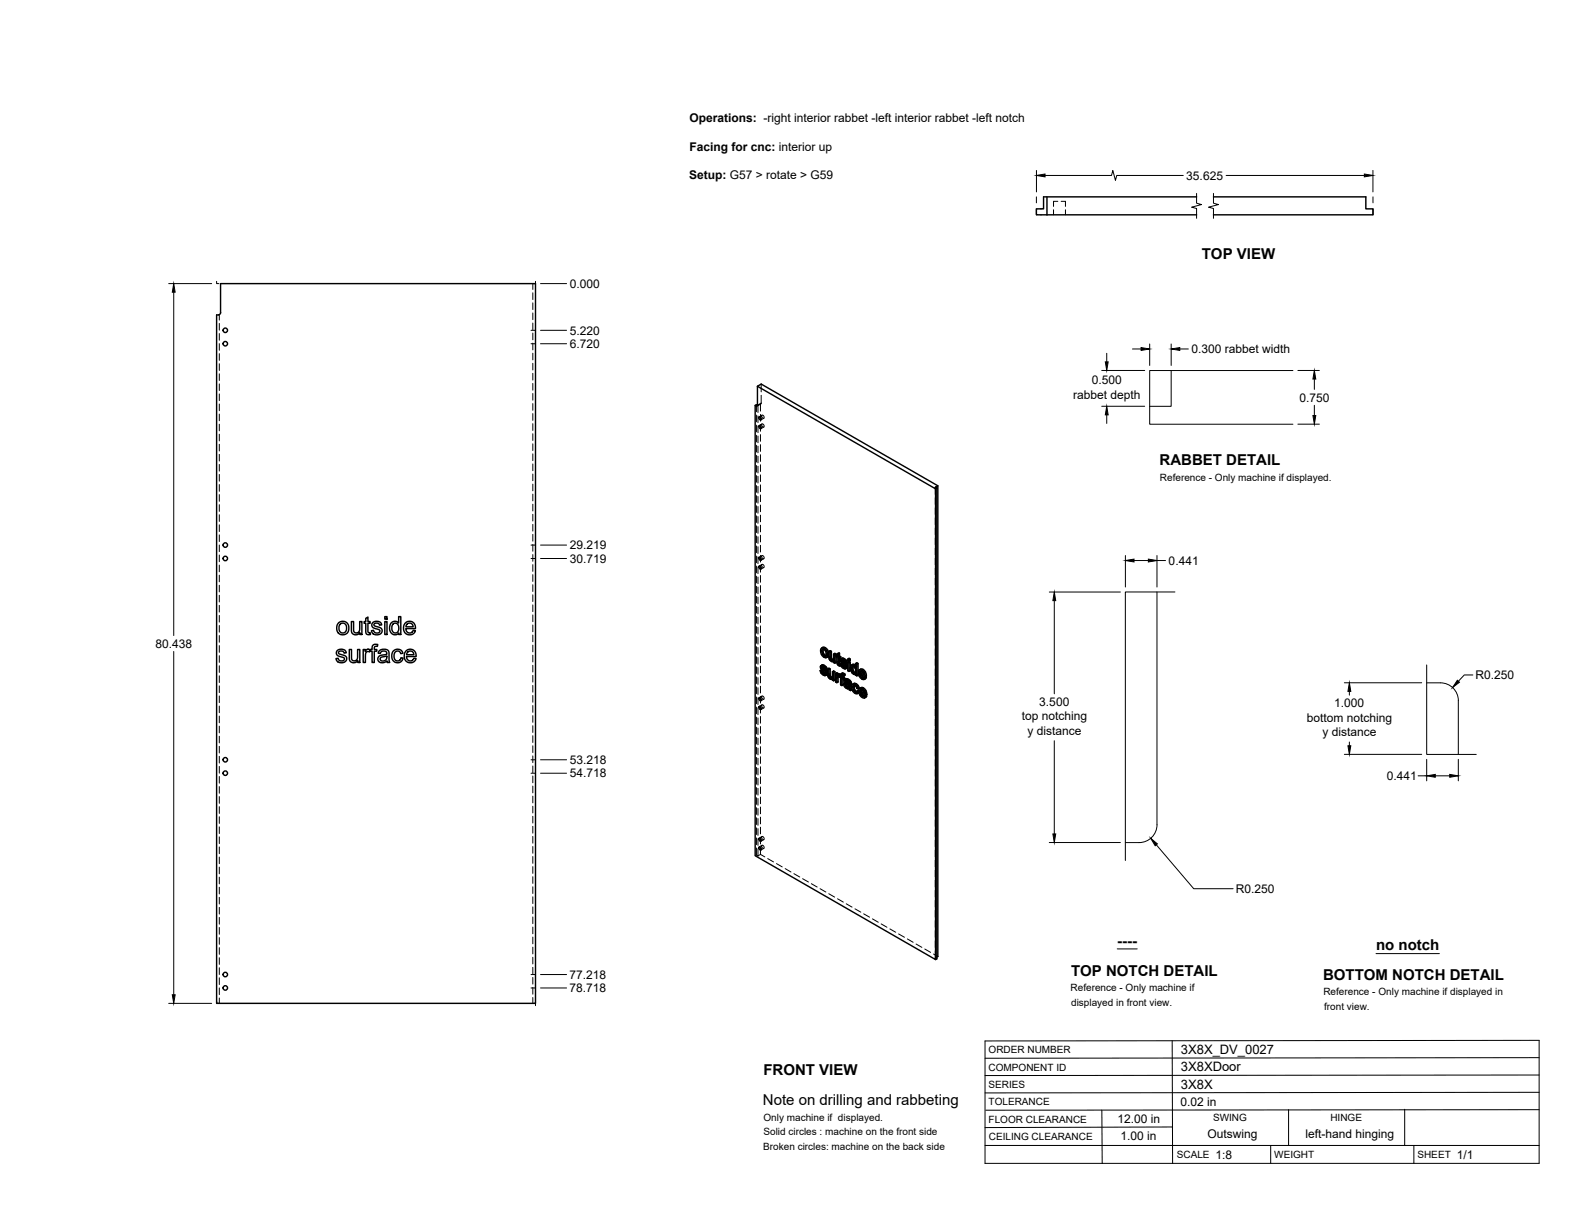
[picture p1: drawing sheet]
<svg xmlns="http://www.w3.org/2000/svg" width="559mm" height="432mm" viewBox="0 0 559 432" stroke-linecap="round" stroke-linejoin="round" font-family="sans-serif">
<!-- layer: Visible -->
<g fill="none" stroke="#000" stroke-width=".51">
<path d="M371.5 69.9v6.3M371.5 76.2h53M424.5 69.9h-54.3v4.2h-2.5v2.1h3.8M430.5 69.9h54.1v4.2h2.5v2.1h-56.6M77.5 111.7l.5-.2 .3-.6v-10.3h111.7v255.4h-113.1v-244.3h.6M268.7 137.1v6.7l-.3-.2-.5 .2 .4 .3M268.7 137.1l1.4-.8 62.6 36.1v167l-.3 .2M268.7 137.1l63.2 36.3 .5-.2-.6-.3 .9-.5M267.9 143.8v159.8l64 36.9v-167.1M268.7 143.8l-.4 .2M269.3 148l.6 .1 .2 .8-.7-.2zM269.3 151.1l.6 .1 .2 .8-.7-.1z"/>
<path d="M332.4 173.2v167l-.5 .3M269.3 197.8l.6 .1 .2 .8-.7-.1zM129.8 219.4l.7-.5v1.6h.8v.6h-.8v2.9l.3 .5h.5l.1 .6a1.14 1.14 0 0 1-1.3-.1 1.14 1.14 0 0 1-.3-1.2v-2.7h-.6v-.6h.6zM136.5 218.8h.8v.9h-.8zM269.3 200.9l.6 .2 .2 .7-.7-.1zM119.7 230.8l.8-.4a1.7 1.7 0 0 1 2.4 1.2l-.8 .1a.93 .93 0 0 0-1-.9 .93 .93 0 0 0-.9 1.1l1 .4a1.53 1.53 0 0 1 1.8 1.8 2.03 2.03 0 0 1-2.1 1.1 2.03 2.03 0 0 1-1.7-1.5l.8-.1a1.08 1.08 0 0 0 1.1 1 1.08 1.08 0 0 0 1-1.1l-.4-.3a2.45 2.45 0 0 1-2.3-1.2zM120.2 220.9l.8-.4a2.33 2.33 0 0 1 2.8 2.8 2.33 2.33 0 0 1-3.7 1.3 2.95 2.95 0 0 1 .1-3.7zM120.6 221.5l.7-.4a1.73 1.73 0 0 1 1.7 1.8 1.73 1.73 0 0 1-1.7 1.7l-.3-.2a2.18 2.18 0 0 1-.4-2.9zM123.9 230.4h.8v2.6a1.14 1.14 0 0 0 1.2 1.5 1.14 1.14 0 0 0 1-1.6v-2.5h.8v4.7h-.7v-.7a1.64 1.64 0 0 1-2 .7 1.64 1.64 0 0 1-1.1-1.8zM124.7 220.5h.8v2.6a1.14 1.14 0 0 0 1.1 1.5 1.14 1.14 0 0 0 1-1.6v-2.5h.8v4.6h-.7v-.6a1.64 1.64 0 0 1-2 .7 1.64 1.64 0 0 1-1-1.8zM128.9 230.4h.7v.7a1.1 1.1 0 0 1 1.7-.5l.7-.2v-.4a1.33 1.33 0 0 1 .6-1.3 1.33 1.33 0 0 1 1.4 0l-.1 .6a.73 .73 0 0 0-1.1 .7v.4h.9v.7h-.9v4h-.8v-4h-.7v-.4l-.2 .6a.93 .93 0 0 0-1.1 0 .93 .93 0 0 0-.3 1l-.1 2.8h-.7zM132.2 221l.9-.5a1.7 1.7 0 0 1 2.3 1.2l-.7 .1a.96 .96 0 0 0-1-.8 .96 .96 0 0 0-.9 .9l.9 .5a1.5 1.5 0 0 1 1.8 1.9 2.03 2.03 0 0 1-2 1 2.03 2.03 0 0 1-1.7-1.5l.7-.2a1.08 1.08 0 0 0 1.2 1 1.08 1.08 0 0 0 1-1l-.4-.3a2.19 2.19 0 0 1-2.4-1.4z"/>
<path d="M134.5 231a2.17 2.17 0 0 1 3.5 .4l.3 3.7h-.8l-.2-.6a1.78 1.78 0 0 1-1.9 .7 1.78 1.78 0 0 1-1.4-1.6l.1-.2a1.76 1.76 0 0 1 1.7-1l.4-.1a.7 .7 0 0 0 1-.5 .7 .7 0 0 0-.8-.8 1.12 1.12 0 0 0-1.5 .9l-.7-.1zM135.1 233.3l2.1-.6a1.28 1.28 0 0 1-.7 1.7 1.28 1.28 0 0 1-1.6-.7zM136.5 220.5h.8v4.6h-.8zM138.8 221a1.73 1.73 0 0 1 2.6 .1v-2.3h.8v6.3h-.7v-.5l-.7 .5a2.21 2.21 0 0 1-2.3-.8 2.21 2.21 0 0 1-.2-2.4zM139.4 221.5l.5-.4a1.8 1.8 0 0 1 1.6 1.3 1.8 1.8 0 0 1-.6 2l-.2 .1a1.76 1.76 0 0 1-1.7-1 1.76 1.76 0 0 1 .4-2zM139.6 231l.1-.1a1.94 1.94 0 0 1 3.2 .9l-.7 .1a1.29 1.29 0 0 0-1.7-.8 1.29 1.29 0 0 0-.7 1.8l.2 .8a1.17 1.17 0 0 0 1.2 .8 1.17 1.17 0 0 0 1-1.1l.8 .1-.3 .9a2.17 2.17 0 0 1-2.9 .4 2.17 2.17 0 0 1-.7-2.9zM143.8 221.1a2.14 2.14 0 0 1 2.5-.4 2.14 2.14 0 0 1 1.1 2.3h-3.4l.1 .7a1.3 1.3 0 0 0 1.3 .9 1.3 1.3 0 0 0 1.2-.9l.8 .1-.3 .6a2.32 2.32 0 0 1-3.2 .3 2.32 2.32 0 0 1-.4-3.2zM144 231a2.13 2.13 0 0 1 2.6-.4 2.13 2.13 0 0 1 1 2.3h-3.4l.2 .7a1.29 1.29 0 0 0 1.2 .9 1.29 1.29 0 0 0 1.2-.9l.8 .1-.3 .6a2.32 2.32 0 0 1-3.2 .3 2.32 2.32 0 0 1-.4-3.2zM144.4 221.4l1.3-.3a1.23 1.23 0 0 1 .9 1.3h-2.6zM144.7 231.4l.6-.4 .8 .1 .6 .5 .1 .7h-2.5zM291 237.9l.8 1.4 .7 .4 .5-.1M291.3 236.2l.5-.3 .8 .3 .6 .5 .3 .8-.4 .3-.2-.6"/>
<path d="M291.6 231.2v-.5a.93 .93 0 0 1 1.1 0 .93 .93 0 0 1 .4 1l-.1 1-.6 .1M291.6 237.7l-.6 .2 .4 .2M291.6 238.7l.5 .4 .4-.3M291.7 237.3l1.1 1 .4-.3M291.8 237.9l-.4 .2 .2 .6 .5-.3M291.8 235.9l-.7 .4v.6l1.6 2.1M291.8 236.7l-.3 .3 .5-.2M291.8 232.2l.6 .6 .4-.3M291.9 238l.8 .9M292 236.7l.6 .7M292 236.3l.5 .4 .5-.2M292 236.8l.6 .8 .5 .2"/>
<path d="M292 236.8h-.5M292 230.9l-.4 .3v.5l.2 .5 .4-.3M292.1 235.9l-.7 .3M292.1 239.1l.4 .1M292.1 230.4v1.2l.9 1M292.2 237l-.5 .3-.2-.3M292.4 230l.8 .9 .5-.2M292.5 236.1l-.5 .2-.4-.1M292.5 236.7l.4 .5 .4-.2M292.7 239l-.1 .2M292.8 238.3l.2 .4 .5-.3M292.8 229.8l-.4 .2-.9-.1"/>
<path d="M292.9 237.7l.7 1.2-.7 .8M293 238.7l.1 .5 .5-.3M293.1 239.2l-.1 .4 .5-.3M293.2 230.9l.4 1.4 .4-.3M293.4 233.1a1.68 1.68 0 0 1-2.2-1.6v-1.1l.3-.5 .9-.3 .7 .4 .6 .7 .3 1.3-.1 .9-.7 .4M293.6 232.3l-.2 .8 .5-.2M293.7 237.3l.4 .3 .5-.3M294.1 237.6v2.2l.5-.2M294.1 239.8l.2 .4 .4-.2M294.5 231.4l.1 2.2 .4-.3M294.6 233.6l.1 .4 .5-.3M294.7 234l.4 .3 .4-.3"/>
<path d="M295 231.1l-.5 .3-.4-.3M295.1 234.3l.3 .1M295.3 238.3l.5 .3 .4-.3M295.7 234.1l-.7-.6v-2.4l-.5-.3-.4 .3 .1 2.6 .8 1h.8M295.7 232.1l.5 .2 .4-.2M295.8 238.6v3l.4-.3v-3l-.4-.2-.5 .2v1.9l-.3 .4 .2-.1M295.8 234.7v.4l.4 .2M295.8 234.7l-.2 .1M296.2 232.3v3l.4-.2v-3l-.4-.3-.5 .3v1.9l-.3 .4 .2-.1M296.6 233l.4 .2 .1 2.6 .8 .5 .4-.2M297 232.4l-.4 .2 .4 .2v-.8l.9-.3v1.1l.4 .2v.4l-.5 .3v-.4M297.3 239.9l-.3 .2-.1 .5 .4-.2"/>
<path d="M297.3 239.3v-.4l-.4-.2-.4 .3v3l.4 .2M297.3 238.9l-.4 .3-.4-.2M297.4 239.9l-.1 2.1-.4 .2v-1.6M297.4 240l.5 .2M297.4 240l-.4 .1M297.4 232v1l.5-.2M297.4 233l.4 .3 .5-.3M297.4 239.4l.5 .4M297.6 239.1l-.7 .5v-.4M297.6 235.7l.2 .1M297.8 233.7l-.4-.3v2.1l.5-.3M297.8 235.8l.1 .5"/>
<path d="M297.9 239.2l.3 .3M297.9 239.2l-.8 .2M297.9 233.7v1.4l.2 .4M297.9 231.7l-.9 .3M297.9 239.8v.4M297.9 239.9l-.2 .4M297.9 235.4l-.5 .1M298.1 235.5l.8 1.4 .7 .4 .5-.1M298.1 235.5l-.6 .1M298.1 235.5h.1M298.1 235.7l-.3 .1M298.4 233.8l.5-.3 .7 .2 .7 .6 .3 .8-.4 .3-.2-.6"/>
<path d="M298.4 239.1l.9-.2 .5 .3v.4l-.5 .3 .1-.4M298.6 234.4h.6l.5 .8 .5 .2M298.7 235.4l-.6 .1 .4 .2M298.7 236.3l.5 .4 .5-.2M298.8 234.9l1.1 1 .4-.3M298.9 235.5l-.4 .2 .1 .4 .1 .2 .5-.3M298.9 233.5l-.7 .5v.6l1.6 2M298.9 234.3l-.2 .4 .4-.3M299 238.8l-.7 .4-.1 .8-.3-.2 .3-.3M299 239.2l.4 .3 .4-.3M299 235.6l.8 .9M299.1 234.3l.6 .7"/>
<path d="M299.1 239.8l.5 .5v.4l-.4 .2v-.4M299.1 234l.6 .4 .4-.3M299.2 233.5l-.7 .3M299.2 236.7l.5 .1M299.3 234.6l-.5 .3-.1-.2M299.3 239.9l-.5-.3-.1 .6 .4-.2M299.4 238.9l-.4 .3-.5-.1M299.6 233.7l-.5 .3-.4-.2M299.7 234.4l.3 .4 .5-.2M299.8 236.6l-.1 .2M299.9 235.9l.2 .4 .5-.3M300 235.3l.7 1.2-.1 .4-.6 .4"/>
<path d="M300.1 236.3l.1 .5 .5-.3M300.2 236.8l-.1 .4 .5-.3M300.8 235l.4 .2 .5-.2M300.8 233.8l.4 .3 .5-.3M301.2 234.1v.6l.5-.3v-.6l-.5-.2-.4 .2v.6l.4 .3M301.2 234.7l.5 .3v3l-.5 .2v-3M301.2 234.7l-.4 .3v3l.4 .2M302.1 236l.9-.3 .6 .3M302.4 236.5l.7 .2 .5 .9-.1 1.1-.6 .1M302.4 238.3l.5 .5 .5-.2M302.5 236.5l-.3 .8M302.6 237l-.4 .3v.5l.2 .5 .5-.3"/>
<path d="M302.7 235.7l-.4 .2a2.02 2.02 0 0 0 1.2 3.4l.1-.1M302.7 236.5v1.3l.8 .9M302.8 236.1l.5 .3M303.3 235.8l-.5 .3-.5-.2M303.6 235.4l.4 .3 .4-.3M303.6 239.2v.4l.4 .2M303.6 239.2l-.2 .1M304 235.7v4.1l.4-.2v-4.2l-.4-.2-.4 .2v1.5l-.3-.5 .3-.1M305.2 239.9l.6 .6 .4-.3M305.5 238.4l-.5 .2 1.5 .9-.6-1.2a.48 .48 0 0 0-.6-.2 .48 .48 0 0 0-.3 .5M305.5 238.1v.3l.8 .5M305.6 239.4l.9 .9"/>
<path d="M305.7 239.7l-.5 .2-.2-.9 1.9 1.2M305.8 237.8l.8 .9 .5-.3M306.2 237.5l-.4 .3-.9-.1M306.6 238.7l.3 1.3 .5-.2M269.3 247.6l.6 .2 .2 .8-.7-.2zM269.3 250.7l.6 .2 .2 .8-.7-.2zM294.3 240.2l.3 .4 .5-.3M294.6 240.6h.4M295.3 240.4l-.7-.7v-2.4l-.5-.2-.4 .2 .1 2.8 .6 .8 .6 .2 .4-.2M295.4 240.9v.4l.4 .3M295.4 240.9l-.2 .1M297.9 240.2l.3 .2v2.6l.5 .2"/>
<path d="M298.7 240.2l.5 .3 .4-.2M299.1 240.9v2.1l-.4 .2v-2.6l.5 .3M299.6 242.4l.7-.3 .9 .3M299.7 241.1l.8-.3 1.4 .9 .3 3.1-.4 .2-.1-.4M299.9 242.9l.2-.1a.86 .86 0 0 1 1 1M300 243.5l.4 .4 .4-.3M300 242.8l-.2 .3M300.1 242.1l-.7 .5 .2 .9 .9 .8h.7l.1 .5 .5 .2M300.2 242.9l-.4 .2 .2 .4 .4-.2M300.3 242.9l.2 .5 .6 .4M300.3 241.6l-.4 .3a.79 .79 0 0 1 .9-.1 .79 .79 0 0 1 .4 .7v.3l-1.2-.4M300.3 241.6h.1"/>
<path d="M300.4 243.9l.4 .1M300.5 242.1l-.8 .2M300.5 240.8l-.9 .4-.2 .3 .5 .4M300.6 241.3l.6 .4 .4-.3M300.8 244l.3-.1zM301.1 241l-.5 .3-.6-.2M301.2 241.7l.3 .4 .4-.2M301.5 242.1l.1 .4 .5-.2M301.6 242.5l.1 2.1 .4-.3M302.5 242.8l.7-.4 .6 .2 .6 .6 .5 1-.5 .2-.3-.9M302.6 244l.2 1 .5-.2M302.8 245l.6 .6 .4-.3"/>
<path d="M303.1 243.8l-.5 .2 .1-.4a.65 .65 0 0 1 .7-.4 .65 .65 0 0 1 .5 .8l.5 .4M303.2 243.2v1.4l.8 .8M303.2 242.4l-.5 .3a2.12 2.12 0 0 0 .6 3.2l.8 .2M303.4 242.9l.7 .6 .4-.2M303.8 242.6l-.4 .3-.7-.2M304 245.2l-.2 .5-.4-.1M304.7 245.4l-.6 .7 .6-.4M304.7 245.1l-.2-.1-.5 .2 .4 .3M305.4 246.5l.5 .6 .5-.3M305.6 244.9l-.4 .3 1.4 .8-.6-1.1a.49 .49 0 0 0-.5-.2 .49 .49 0 0 0-.3 .5M305.7 244.6l-.1 .3 .9 .5M305.7 245.9l.9 1"/>
<path d="M305.8 240.5l.4 .1M305.8 246.2l-.4 .3-.3-.9 2 1.1M305.9 244.3l.8 .9 .5-.2M305.9 247.1l.4 .1M306.3 244.1l-.4 .2-.9-.1M306.5 240.3l.4 .3 .5-.3M306.5 240.3l-.2 .2M306.6 246.8l.5 .4 .4-.3M306.6 246.8l-.1 .3M306.7 245.2l.4 1.4 .4-.3M306.8 240.1l-.3 .2M306.9 240l.5-.1v-.5l-.7-1.5-1-.6-.8 .4-.4 1.1 .5 1.3 1.2 1 .5-.1 .2-.4"/>
<path d="M307 246.6l-.4 .2M307 240.1l.4 .2-.1 .3-.7 .4M307.1 246.6l.4-.2v-.5l-.7-1.5-.9-.5-.9 .3-.3 1.4 .6 1.3 1.1 .8 .5-.2 .2-.3M307.2 246.7l.2 .4-.6 .5M269.3 297.5l.6 .1 .2 .8-.7-.2zM269.3 300.6l.6 .1 .2 .8-.7-.1z"/>
<circle cx="79.9" cy="117.2" r=".79"/>
<circle cx="79.9" cy="122" r=".79"/>
<circle cx="79.9" cy="193.4" r=".79"/>
<circle cx="79.9" cy="198.2" r=".79"/>
<circle cx="79.9" cy="269.6" r=".79"/>
<circle cx="79.9" cy="274.3" r=".79"/>
<circle cx="79.9" cy="345.8" r=".79"/>
<circle cx="79.9" cy="350.5" r=".79"/>
</g>
<!-- layer: Hidden -->
<g fill="none" stroke="#000" stroke-width=".35">
<path d="M373.8 74.4v1.8M375.3 71.4h-1.5v1.8M376.5 71.4h1.5v1.8M378 74.4v1.8M77.8 111.7v1.9M77.8 114.8v2.4M77.8 118.3v2.4M189 100.6v2.1M189 103.9v2.4M189 107.5v2.3M189 111v2.4M189 114.6v2.4"/>
<path d="M189 118.2v2.4M77.8 121.9v2.4M77.8 125.5v2.4M77.8 129.1v2.3M77.8 132.6v2.4M77.8 136.2v2.4M77.8 139.8v2.4M189 121.8v2.3M189 125.3v2.4M189 128.9v2.4M189 132.5v2.4M189 136v2.4"/>
<path d="M189 139.6v2.4M270.1 136.3v2.7M77.8 143.3v2.4M77.8 146.9v2.4M77.8 150.5v2.4M77.8 154.1v2.3M77.8 157.6v2.4M189 143.2v2.4M189 146.7v2.4M189 150.3v2.4M189 153.9v2.4M189 157.5v2.4"/>
<path d="M268.4 143.6v2.5M268.4 147.3v2.4M268.4 150.9v2.3M268.4 154.4v2.4M268.4 158v2.4M268.7 143.8h.1M268.9 143.8v2.6M268.9 147.6v2.3M268.9 151.1v2.4M268.9 154.7v2.4M268.9 158.3v2.4M269.8 143.3l-1.1 .5"/>
<path d="M269.8 143.3v2.6M269.8 147v2.4M269.8 150.6v2.4M269.8 154.2v2.4M269.8 157.8v2.3M269.9 143.3l-1.3 .8M270.1 140.3v2.8l-.3 .2M270.3 150.5a.56 .56 0 0 1 .7 .3 .56 .56 0 0 1-.3 .7l-.4-.5zM270.3 147.3a.58 .58 0 0 1 .7 .4 .58 .58 0 0 1-.3 .7l-.4-.5zM270.4 150.4l-1.1 .6M270.4 147.3l-1.1 .6M271 151.5l-1 .6"/>
<path d="M271 148.4l-1 .6M77.8 161.2v2.4M77.8 164.8v2.4M77.8 168.3v2.4M77.8 171.9v2.4M77.8 175.5v2.4M77.8 179.1v2.3M189 161v2.4M189 164.6v2.4M189 168.2v2.4M189 171.8v2.3M189 175.3v2.4"/>
<path d="M189 178.9v2.4M268.4 161.6v2.4M268.4 165.1v2.4M268.4 168.7v2.4M268.4 172.3v2.4M268.4 175.9v2.3M268.4 179.4v2.4M268.9 161.9v2.3M268.9 165.4v2.4M268.9 169v2.4M268.9 172.6v2.3M268.9 176.1v2.4"/>
<path d="M268.9 179.7v2.4M269.8 161.3v2.4M269.8 164.9v2.4M269.8 168.5v2.4M269.8 172v2.4M269.8 175.6v2.4M269.8 179.2v2.4M331.8 172.9v2.5M331.8 176.6v2.4M77.8 182.6v2.4M77.8 186.2v2.4M77.8 189.8v2.4"/>
<path d="M77.8 193.4v2.3M77.8 196.9v2.4M189 182.5v2.3M189 186.1v2.3M189 189.6v2.4M189 193.2v2.4M189 196.8v2.3M268.4 183v2.4M268.4 186.6v2.4M268.4 190.1v2.4M268.4 193.7v2.4M268.4 197.3v2.4"/>
<path d="M268.9 183.3v2.4M268.9 186.9v2.3M268.9 190.4v2.4M268.9 194v2.4M268.9 197.6v2.4M269.8 182.8v2.3M269.8 186.3v2.4M269.8 189.9v2.4M269.8 193.5v2.4M269.8 197.1v2.3M270.3 197.2a.56 .56 0 0 1 .7 .3 .56 .56 0 0 1-.3 .7l-.4-.5zM270.4 197.1l-1.1 .6"/>
<path d="M271 198.2l-1 .6M331.8 180.2v2.4M331.8 183.7v2.4M331.8 187.3v2.4M331.8 190.9v2.4M331.8 194.5v2.4M331.8 198v2.4M77.8 200.5v2.4M77.8 204.1v2.3M77.8 207.6v2.4M77.8 211.2v2.4M77.8 214.8v2.4"/>
<path d="M77.8 218.4v2.3M189 200.3v2.4M189 203.9v2.4M189 207.5v2.4M189 211.1v2.3M189 214.6v2.4M189 218.2v2.4M268.4 200.9v2.3M268.4 204.4v2.4M268.4 208v2.4M268.4 211.6v2.4M268.4 215.1v2.4"/>
<path d="M268.4 218.7v2.4M268.9 201.1v2.4M268.9 204.7v2.4M268.9 208.3v2.4M268.9 211.9v2.3M268.9 215.4v2.4M268.9 219v2.4M269.8 200.6v2.4M269.8 204.2v2.4M269.8 207.8v2.3M269.8 211.3v2.4M269.8 214.9v2.4"/>
<path d="M269.8 218.5v2.4M270.3 200.3a.58 .58 0 0 1 .7 .3 .58 .58 0 0 1-.3 .8l-.4-.5zM270.4 200.3l-1.1 .5M271 201.4l-1 .5M331.8 201.6v2.4M331.8 205.2v2.4M331.8 208.8v2.3M331.8 212.3v2.4M331.8 215.9v2.4M331.8 219.5v2.3M77.8 221.9v2.4M77.8 225.5v2.4"/>
<path d="M77.8 229.1v2.4M77.8 232.6v2.4M77.8 236.2v2.4M77.8 239.8v2.4M189 221.8v2.4M189 225.3v2.4M189 228.9v2.4M189 232.5v2.4M189 236.1v2.3M189 239.6v2.4M268.4 222.3v2.4M268.4 225.9v2.3"/>
<path d="M268.4 229.4v2.4M268.4 233v2.4M268.4 236.6v2.4M268.9 222.6v2.4M268.9 226.1v2.4M268.9 229.7v2.4M268.9 233.3v2.4M268.9 236.9v2.3M269.8 222.1v2.3M269.8 225.6v2.4M269.8 229.2v2.4M269.8 232.8v2.4"/>
<path d="M269.8 236.3v2.4M269.8 239.9v2.4M291.4 237.7l.4 .9M291.5 236.4l-.4 .2M291.6 230.7l-.5 .2M291.6 236.9l-.5 .2M291.6 236.1l-.5 .2M291.6 237.7l.3 .3M291.7 235.9l-.1 1 .6 .7a1.05 1.05 0 0 1 .9 1.3h-.4l.4-.2M291.8 238.6l.7 .7 .8 .1M291.8 238.6l-.5 .2M291.9 237.8l-.1 .1"/>
<path d="M291.9 237.3l-.5 .3M291.9 232l.9 .9 .9 .1M291.9 232l-.4 .3M291.9 236.6l-.1 .1M292 229.7l-.4 1 .3 1.3M292.1 236.4l-.5 .3M292.2 230.2l-.1 .2M292.2 230.2l.8 .1 .5 .9v1.1l-.5 .3M292.2 230.2l-.4 .2M292.5 236.5l-.5 .2 .1-.3 .4 .1 .6 .8 .4 .2M292.6 237.4l.3 .3M292.6 239.2l.4-.2-.9 .5"/>
<path d="M292.8 230.2l-.4 .3M292.8 232.9l-.4 .3M292.9 236.9l-.5 .2M293 238.4l-.4 .2M293.1 237.3l-.5 .3M293.1 239.5l-.4 .2M293.3 232.5l-.4 .3M293.3 230.8l-.4 .3M293.4 233.1l-.4 .3M293.6 231.8l-.5 .3M294.1 237.1l.1 2.7 .8 .9 .8-.1v.5l.4 .2M294.1 239.4l-.4 .3"/>
<path d="M294.3 239.9l-.5 .3M294.5 230.8l.2 2.9 .7 .7h.8v.4l.4 .3M294.6 233.2l-.5 .3M294.7 233.7l-.5 .2M295 234.1l-.5 .3M295.4 234.4l-.4 .3M295.8 238.1v1.9l-.5 .4M295.9 234.1l-.3 .2M296 234.1l-.4 .3M296.1 234l-.4 .2M296.2 231.8v2l-.5 .3M296.2 234.8l-.4 .3"/>
<path d="M296.2 234.4l-.4 .3 .3-.2M296.6 232.6v.4l.5-.3M296.9 238.7v3l.4 .3M297.1 232.3l-.1 .1M297.3 239.4l-.4 .2M297.4 231.8v.7l-.3-.2v.4l.3 .2 .1 2.4 .9 .8-.2-.6M297.4 239.8l-.1 .1M297.4 232.9l-.4 .3M297.4 232.5l-.4 .3M297.5 235.3l-.5 .2M297.5 239.2l-.2 .1M297.6 239.6l-.5 .3"/>
<path d="M297.6 235.6l-.4 .3M297.8 239.7l-.4 .2 .3-.3 .5 .4 .1-.3 .4 .4v2.6l.4 .3M297.9 233.2l-.5 .2M298 235.9l-.4 .3M298.3 233.4l-.4-.2v.5M298.3 239.6l-.4 .2M298.3 239.5h-.1M298.3 239.7l-.4 .2M298.3 235.6l-.2 .1M298.4 236.1h-.1M298.6 235.3l.3 .9M298.6 234l-.4 .3"/>
<path d="M298.7 239.7l-.8 .5 .4-.3M298.7 233.7l-.4 .2M298.7 235.4l.3 .2M298.7 239l-.4 .2M298.7 234.5l-.4 .2M298.8 233.6l-.2 .6 .7 1a1.07 1.07 0 0 1 .9 1.3h-.4l.4-.2M298.9 238.8l-.2 .9-.5-.2M298.9 236.2l.9 .8h.7M298.9 236.2l-.5 .3M299 235.4l-.1 .1M299 234.9l-.4 .3M299 234.2l-.1 .1"/>
<path d="M299.1 234.3l.1-.3 .4 .1 .6 .9 .4 .1M299.2 234l-.5 .3M299.2 239.4l-.4 .2M299.5 239.4l-.5 .3M299.6 234.1l-.4 .3M299.7 235l.3 .3M299.8 239.6l-.6-.2-.1 .4M300 234.5l-.4 .2M300.1 236.6l-.4 .2M300.1 236l-.4 .2M300.1 236.6l-.9 .5M300.2 235l-.5 .2"/>
<path d="M300.2 237.1l-.4 .2M301.2 234.7v3l.5 .3M301.2 233.6v.5l.5 .3M301.2 237.7l-.4 .3M301.2 234.1l-.4 .3M302.2 236.8l-.5 .2M302.3 237.7l-.4 .2M302.3 236l-.4 .3M302.5 235.8l-.3 .7v.8a1.47 1.47 0 0 0 1.8 1.7v.3l.4 .3M302.7 238.5l-.4 .2M302.8 236.3l-.1 .2M302.8 236.3l.8 .1 .4 1v.9l-.5 .4"/>
<path d="M302.9 236.2l-.5 .3 .4-.2M303.3 239l-.4 .2M303.3 236.3l-.4 .2M303.7 236.2l-.1 .1M303.8 238.6l-.4 .2M303.8 236.9l-.4 .2M304 235.2v1.4l-.4-.6M304 236.6l-.4 .3M304 239l-.4 .2M304 237.9l-.4 .2M304 239.3l-.4 .3M305 238.4l-.5 .3"/>
<path d="M305.3 237.4l-.3 .9 .3 1.4 .9 1 .9 .1M305.3 239.7l-.4 .3M305.5 238.8l-.5 .2M305.6 239.4l-.1-.6 1.9 1.1M305.7 237.9l-.2 .2M305.7 237.9l.9 .3 .3 1-.6-.3M305.7 237.9l-.5 .2M306.2 237.9l-.4 .3M306.8 238.5l-.5 .3M306.9 239.2l-.4 .3M331.8 223.1v2.3M331.8 226.6v2.4"/>
<path d="M331.8 230.2v2.4M331.8 233.8v2.3M331.8 237.3v2.4M77.8 243.4v2.3M77.8 246.9v2.4M77.8 250.5v2.4M77.8 254.1v2.4M77.8 257.6v2.4M189 243.2v2.4M189 246.8v2.4M189 250.3v2.4M189 253.9v2.4"/>
<path d="M189 257.5v2.4M268.4 240.2v2.3M268.4 243.7v2.4M268.4 247.3v2.4M268.4 250.9v2.3M268.4 254.4v2.4M268.4 258v2.4M268.9 240.4v2.4M268.9 244v2.4M268.9 247.6v2.4M268.9 251.1v2.4M268.9 254.7v2.4"/>
<path d="M268.9 258.3v2.4M269.8 243.5v2.4M269.8 247.1v2.3M269.8 250.6v2.4M269.8 254.2v2.4M269.8 257.8v2.4M270.3 250.1a.58 .58 0 0 1 .7 .3 .58 .58 0 0 1-.3 .8l-.4-.5zM270.3 247a.58 .58 0 0 1 .7 .3 .58 .58 0 0 1-.3 .8l-.4-.5zM270.4 250.1l-1.1 .6M270.4 247l-1.1 .5M271 251.2l-1 .6M271 248.1l-1 .5"/>
<path d="M294.6 240.3l-.5 .3M295 240.7l-.4 .2M295.5 240.4l-.3 .1M295.6 240.3l-.5 .3M295.7 240.2l-.4 .3M295.8 240.6l-.4 .3 .3-.2M295.8 241.1l-.4 .2M296.9 241.7l-.4 .3M298.7 242.7l-.5 .3M298.7 240.1l-.5 .3M299.1 240.4l-.4 .2M299.6 240.7l-.5-.3v.5"/>
<path d="M299.8 242.6l-.4 .3M299.9 242.3l-.4 .2M299.9 241.3l-.5 .2M300 242.1l-.2 .6 .3 .8 .8 .6h.8l.1 .4M300.1 243.4l-.5 .2M300.1 240.9l-.4 .2M300.1 240.9l-.2 .4 .4 .3a.83 .83 0 0 1 1-.1 .83 .83 0 0 1 .3 .9h-.4M300.2 242.9l.4-.3a.76 .76 0 0 1 .8 .2 .76 .76 0 0 1 .1 .8l-.4 .2M300.5 242.6l-.5 .3 .4-.2M300.5 241.3l-.4 .2M300.7 244l-.4 .2M301 241.4l-.4 .3"/>
<path d="M301.2 244.2l-.4 .2M301.3 243.8l-.2 .1M301.5 241.9l-.4 .2M301.6 243.6l-.6 .4M301.6 242.9l-.4 .3M301.6 242.5l-.4 .3M301.6 242.4l-.4 .3M301.7 244.1l-.5 .2M301.8 244.5l.4 .3M301.8 244.5l-.5 .3M302.6 243.5l-.4 .3M302.8 242.7l-.5 .3"/>
<path d="M303 244.9l-.5 .2M303 242.5l-.4 .7 .3 1.5 .6 .9 1 .3M303.2 243.2a.68 .68 0 0 1 .7-.2 .68 .68 0 0 1 .5 .7l.5 .5M303.3 243l-.4 .3M303.8 245.8l-.4 .2M303.8 243l-.4 .3M304 245.4h.2M304.2 243.4l-.4 .3M304.2 245.4l-.4 .3M304.4 244l-.4 .2M304.5 245l-.3 .4M304.7 245.1l.2 .2-.2 .4"/>
<path d="M304.9 245.3l-.2 .1M305.1 245l-.4 .2M305.5 246.3l-.5 .2M305.5 244l-.4 .6 .4 1.7 .9 .9 .8 .2M305.6 245.3l-.5 .3M305.7 245.9l-.1-.6 1.9 1.1M305.8 244.4l-.1 .2M305.8 244.4l.9 .3 .4 1.1-.6-.4M305.8 244.4l-.4 .3M306.2 240.7l-.4 .2M306.3 244.5l-.4 .3M306.4 247.2l-.5 .3"/>
<path d="M306.5 240.3h.1M306.6 246.9h.2M306.7 240.3l-.4 .2 .3-.2M306.8 246.9l-.3 .2M306.9 246.9l-.5 .2M306.9 245.1l-.4 .3M306.9 240l-.1 .1M307 240.8l-.5 .3M307 240.1l-.4 .2M307.1 245.8l-.5 .2M307.1 246.6h-.1M307.1 247.4l-.4 .3"/>
<path d="M307.2 246.7l-.4 .2M331.8 240.9v2.4M331.8 244.5v2.4M331.8 248.1v2.3M331.8 251.6v2.4M331.8 255.2v2.4M331.8 258.8v2.4M77.8 261.2v2.4M77.8 264.8v2.4M77.8 268.4v2.3M77.8 271.9v2.4M77.8 275.5v2.4"/>
<path d="M77.8 279.1v2.4M189 261v2.4M189 264.6v2.4M189 268.2v2.4M189 271.8v2.4M189 275.3v2.4M189 278.9v2.4M268.4 261.6v2.4M268.4 265.2v2.3M268.4 268.7v2.4M268.4 272.3v2.4M268.4 275.9v2.4"/>
<path d="M268.4 279.4v2.4M268.9 261.9v2.3M268.9 265.4v2.4M268.9 269v2.4M268.9 272.6v2.4M268.9 276.2v2.3M268.9 279.7v2.4M269.8 261.3v2.4M269.8 264.9v2.4M269.8 268.5v2.4M269.8 272.1v2.3M269.8 275.6v2.4"/>
<path d="M269.8 279.2v2.4M331.8 262.3v2.4M331.8 265.9v2.4M331.8 269.5v2.4M331.8 273.1v2.3M331.8 276.6v2.4M77.8 282.6v2.4M77.8 286.2v2.4M77.8 289.8v2.4M77.8 293.4v2.3M77.8 296.9v2.4M189 282.5v2.4"/>
<path d="M189 286.1v2.3M189 289.6v2.4M189 293.2v2.4M189 296.8v2.3M268.4 283v2.4M268.4 286.6v2.4M268.4 290.2v2.3M268.4 293.7v2.4M268.4 297.3v2.4M268.9 283.3v2.4M268.9 286.9v2.3M268.9 290.4v2.4"/>
<path d="M268.9 294v2.4M268.9 297.6v2.4M269.8 282.8v2.4M269.8 286.3v2.4M269.8 289.9v2.4M269.8 293.5v2.4M269.8 297.1v2.3M270.3 300a.56 .56 0 0 1 .7 .3 .56 .56 0 0 1-.3 .7l-.4-.5zM270.3 296.9a.56 .56 0 0 1 .7 .3 .56 .56 0 0 1-.3 .7l-.4-.5zM270.4 299.9l-1.1 .6M270.4 296.8l-1.1 .6M271 297.9l-1 .6"/>
<path d="M331.8 280.2v2.4M331.8 283.8v2.4M331.8 287.3v2.4M331.8 290.9v2.4M331.8 294.5v2.4M331.8 298v2.4M77.8 300.5v2.4M77.8 304.1v2.4M77.8 307.7v2.3M77.8 311.2v2.4M77.8 314.8v2.4M77.8 318.4v2.3"/>
<path d="M189 300.4v2.3M189 303.9v2.4M189 307.5v2.4M189 311.1v2.3M189 314.6v2.4M189 318.2v2.4M268.4 303.4l.5 .3M268.4 300.9v2.5M268.4 303.4l-.5 .2M268.9 301.2v2.5M269.8 300.6v2.5l1.6 .9M269.8 303.1l-.9 .6"/>
<path d="M271 301l-1 .6M272.4 304.6l2 1.2M275.5 306.4l2 1.2M278.6 308.2l2 1.2M281.7 310l2 1.2M284.8 311.8l2 1.1M287.9 313.5l2 1.2M291 315.3l2 1.2M294 317.1l2.1 1.2M297.2 318.9l2 1.2M331.8 301.6v2.4M331.8 305.2v2.4"/>
<path d="M331.8 308.8v2.4M331.8 312.3v2.4M331.8 315.9v2.4M331.8 319.5v2.4M77.8 321.9v2.4M77.8 325.5v2.4M77.8 329.1v2.4M77.8 332.7v2.3M77.8 336.2v2.4M77.8 339.8v2.4M189 321.8v2.4M189 325.4v2.3"/>
<path d="M189 328.9v2.4M189 332.5v2.4M189 336.1v2.4M189 339.6v2.4M300.2 320.7l2.1 1.2M303.3 322.5l2.1 1.1M306.4 324.2l2.1 1.2M309.5 326l2.1 1.2M312.6 327.8l2.1 1.2M315.7 329.6l2.1 1.2M318.8 331.4l2.1 1.1M321.9 333.1l2.1 1.2"/>
<path d="M325 334.9l2.1 1.2M328.1 336.7l2.1 1.2M331.2 338.5l1.5 .9M331.8 323v2.4M331.8 326.6v2.4M331.8 330.2v2.4M331.8 333.8v2.3M331.8 337.3v2.6M331.8 339.9l.6 .3M332.4 339.6l-.6 .3M77.8 343.4v2.4M77.8 346.9v2.4"/>
<path d="M77.8 350.5v2.4M77.8 354.1v1.9M189 343.2v2.4M189 346.8v2.4M189 350.4v2.3M189 353.9v2.1"/>
</g>
<!-- layer: Reference -->
<g fill="none" stroke="#000" stroke-width=".35">
<path d="M367.7 69.9v2.1M367.7 74.1v2.1M487.1 69.9v2.1M487.1 74.1v2.1M76.9 99.8v.8h.8M190 99.8v.8h-.8M188.4 117.2h1.6M188.4 122h1.6M415.5 131.5v12.7h-7.6M458.7 131.5h-50.8v19h50.8M188.4 193.4h1.6M188.4 198.2h1.6"/>
<path d="M410.5 210v82.6a6.4 6.4 0 0 1-6.4 6.4h-4.8M416.9 210h-17.6v95.3M506.2 235.9v31.8h17.6M506.2 242.3a13 13 0 0 1 7.8 .7 6.3 6.3 0 0 1 3.4 5.6v19.1M188.4 269.6h1.6M188.4 274.3h1.6M76.9 355.2v.8h.8M188.4 350.5h1.6M188.4 345.8h1.6M189.2 356h.8v.8"/>
</g>
<!-- layer: Hidden Narrow -->
<g fill="none" stroke="#000" stroke-width=".35">
<path d="M268.7 143.8h.1M270.1 143l-1.4 .8M292.6 237.9l-.5 .3M294.1 239l-.4 .2M294.5 232.7l-.4 .3M295.8 239.7l-.5 .2M296.2 233.4l-.5 .3M297.4 234.6l-.4 .3M298.7 239.4l-.5 .3M299.1 239.7h.1M299.7 235.5l-.5 .3M300.9 242.7l-.4 .3"/>
<path d="M301.6 243.1l-.4 .3"/>
</g>
<!-- layer: Visible Narrow -->
<path d="M268.7 143.8l-.4 .3M292.5 237.4l-.4 .2M294.6 239l-.5 .3M295 232.8l-.5 .2M297.9 234.9l-.5 .3M299.1 239.7l-.4 .3M299.7 235l-.5 .2M300.8 242.3l-.4 .2M302.1 242.7l-.5 .3M302.1 243.4l-.5 .3" fill="none" stroke="#000" stroke-width=".35"/>
<!-- layer: Titleblock -->
<g fill="none" stroke="#000" stroke-width=".36">
<path d="M349.5 369.3l196.6-.2v43.7h-196.6zM415.9 369.3l.1 43.5M546.1 375.3l-196.6 .2M390.9 393.9l.2 18.9M416 399.9l-66.5 .2M457.2 393.7v12.7M498.4 393.6v12.7M546.1 393.7l-196.3 .2M546.1 387.6l-196.6 .2M546.1 381.4l-196.6 .2M349.5 406.4h196.6M450.8 406.4v6.4"/>
<path d="M501.6 406.4v6.4"/>
</g>
<!-- layer: FD_Dimensions -->
<g fill="none" stroke="#000" stroke-width=".35">
<path d="M367.7 60.5v7.6M370.8 62.3h23.6l.4-1.8 1 3.5 .4-1.7h23.6M435 62.3h49.1M487.1 60.5v7.6M59.9 100.6h15.2M61.6 103.7v121.8M191.8 100.6h9.2M191.8 117.2h9.2M191.8 122h9.2M390.9 131.4h15.2M392.7 125.3v3.1M401.8 123.8h3.1"/>
<path d="M407.9 122v7.7M415.5 122v7.7M418.6 123.8h3M460.5 131.4h7.6M466.3 134.5v3.7M390.9 144.1h15.2M392.7 147.2v3M460.5 150.5h7.6M466.3 143.8v3.6M191.8 193.4h9.2M191.8 198.2h9.2M399.3 197.1v11.2"/>
<path d="M402.3 198.9h5.1M410.5 197.1v11.2M410.5 198.9h3M372.3 210.1h25.2M374.1 213.1v33.1M61.6 231.1v121.9M522.6 239.5h-3.1l-2.1 2.2M477 242.3h27.4M478.7 245.3v1.3M191.8 269.6h9.2M191.8 274.3h9.2M374.1 262.8v33.1"/>
<path d="M477 267.7h27.4M478.7 263.3v1.3M503.1 275.3h3.1M506.2 269.4v7.7M509.2 275.3h5.1M517.4 269.4v7.7M372.3 298.9h25.2M410.3 299.7l13.2 15.6h14M59.9 356h15.2M191.8 345.8h9.2M191.8 350.5h9.2"/>
</g>
<g fill="#000" stroke="#000" stroke-width=".35">
<path d="M367.7 62.3l3.1-.6v1.1zM484.1 61.7l3 .6-3 .5zM61.6 100.6l.5 3.1h-1zM392.2 128.4h1l-.5 3zM404.9 123.3l3 .5-3 .5zM415.5 123.8l3.1-.5v1zM466.3 131.4l.5 3.1h-1zM392.7 144.1l.5 3.1h-1zM465.8 147.4h1l-.5 3.1zM399.3 198.9l3-.5v1zM407.4 198.4l3.1 .5-3.1 .5zM374.1 210.1l.5 3h-1.1z"/>
<path d="M478.7 242.3l.6 3h-1.1zM517.1 241.4l.7 .7-2.4 1.8zM478.2 264.6h1.1l-.6 3.1zM506.2 275.3l3-.5v1zM514.3 274.8l3.1 .5-3.1 .5zM373.5 295.9h1.1l-.5 3zM408.3 297.4l2.3 2-.7 .7zM61.1 353h1l-.5 3z"/>
</g>
<!-- layer: Break Lines -->
<path d="M424.5 68.6v3.5l1.8 .5-3.5 .9 1.7 .5v3.5M430.5 68.6v3.5l1.8 .5-3.5 .9 1.7 .5v3.5" fill="none" stroke="#000" stroke-width=".35"/>
<!-- layer: Notes -->
<path d="M396.4 336.7h7.1M488.2 338.3h22.5" fill="none" stroke="#000" stroke-width=".35"/>
<g font-size="5.3">
<text x="426.4" y="92.1">TOP VIEW</text>
<text x="411.4" y="165.1">RABBET DETAIL</text>
<text x="396.4" y="335.5">----</text>
<text x="488.2" y="337.2">no notch</text>
<text x="380" y="346.1">TOP NOTCH DETAIL</text>
<text x="469.4" y="347.5">BOTTOM NOTCH DETAIL</text>
<text x="270.9" y="381.4">FRONT VIEW</text>
<text x="270.7" y="392.2">Note on drilling and rabbeting</text>
</g>
<g font-size="4.6">
<text x="419" y="373.8">3X8X_DV_0027</text>
<text x="419" y="380.1">3X8XDoor</text>
<text x="419" y="386.2">3X8X</text>
</g>
<g font-size="4.3">
<text x="244.6" y="43.2">Operations: -right interior rabbet -left interior rabbet -left notch</text>
<text x="244.6" y="53.4">Facing for cnc: interior up</text>
<text x="244.5" y="63.6">Setup: G57 &gt; rotate &gt; G59</text>
<text x="420.9" y="63.7">35.625</text>
<text x="202.1" y="102.1">0.000</text>
<text x="202.1" y="118.7">5.220</text>
<text x="202.1" y="123.5">6.720</text>
<text x="422.7" y="125.3">0.300 rabbet width</text>
<text x="387.3" y="136.4">0.500</text>
<text x="380.7" y="141.5">rabbet depth</text>
<text x="461" y="142.5">0.750</text>
<text x="202.2" y="194.9">29.219</text>
<text x="202.1" y="199.6">30.719</text>
<text x="414.6" y="200.4">0.441</text>
<text x="55.1" y="229.8">80.438</text>
<text x="523.5" y="241">R0.250</text>
<text x="368.7" y="250.5">3.500</text>
<text x="473.3" y="251">1.000</text>
<text x="362.6" y="255.6">top notching</text>
<text x="463.6" y="256">bottom notching</text>
<text x="364.5" y="260.7">y distance</text>
<text x="469.2" y="261.1">y distance</text>
<text x="202.1" y="271.1">53.218</text>
<text x="202.1" y="275.8">54.718</text>
<text x="492" y="276.8">0.441</text>
<text x="438.4" y="316.8">R0.250</text>
<text x="202.1" y="347.3">77.218</text>
<text x="202.1" y="352">78.718</text>
<text x="418.8" y="392.4">0.02 in</text>
<text x="396.5" y="398.3">12.00 in</text>
<text x="397.5" y="404.3">1.00 in</text>
<text x="428.4" y="403.6">Outswing</text>
<text x="463.1" y="403.8">left-hand hinging</text>
<text x="431.3" y="411.1">1:8</text>
<text x="516.9" y="411.1">1/1</text>
</g>
<g font-size="3.5">
<text x="411.5" y="170.7">Reference - Only machine if displayed.</text>
<text x="379.9" y="351.7">Reference - Only machine if</text>
<text x="469.5" y="353.1">Reference - Only machine if displayed in</text>
<text x="380" y="356.8">displayed in front view.</text>
<text x="469.8" y="358.2">front view.</text>
<text x="350.8" y="373.6">ORDER NUMBER</text>
<text x="350.8" y="379.9">COMPONENT ID</text>
<text x="350.8" y="386.1">SERIES</text>
<text x="350.8" y="392.2">TOLERANCE</text>
<text x="270.9" y="397.7">Only machine if displayed.</text>
<text x="350.8" y="398.4">FLOOR CLEARANCE</text>
<text x="430.4" y="397.8">SWING</text>
<text x="472" y="397.7">HINGE</text>
<text x="270.8" y="407.9">Broken circles: machine on the back side</text>
<text x="270.9" y="402.8">Solid circles : machine on the front side</text>
<text x="350.8" y="404.4">CEILING CLEARANCE</text>
<text x="417.5" y="410.9">SCALE</text>
<text x="452.1" y="410.9">WEIGHT</text>
<text x="502.9" y="410.9">SHEET</text>
</g>
</svg>
